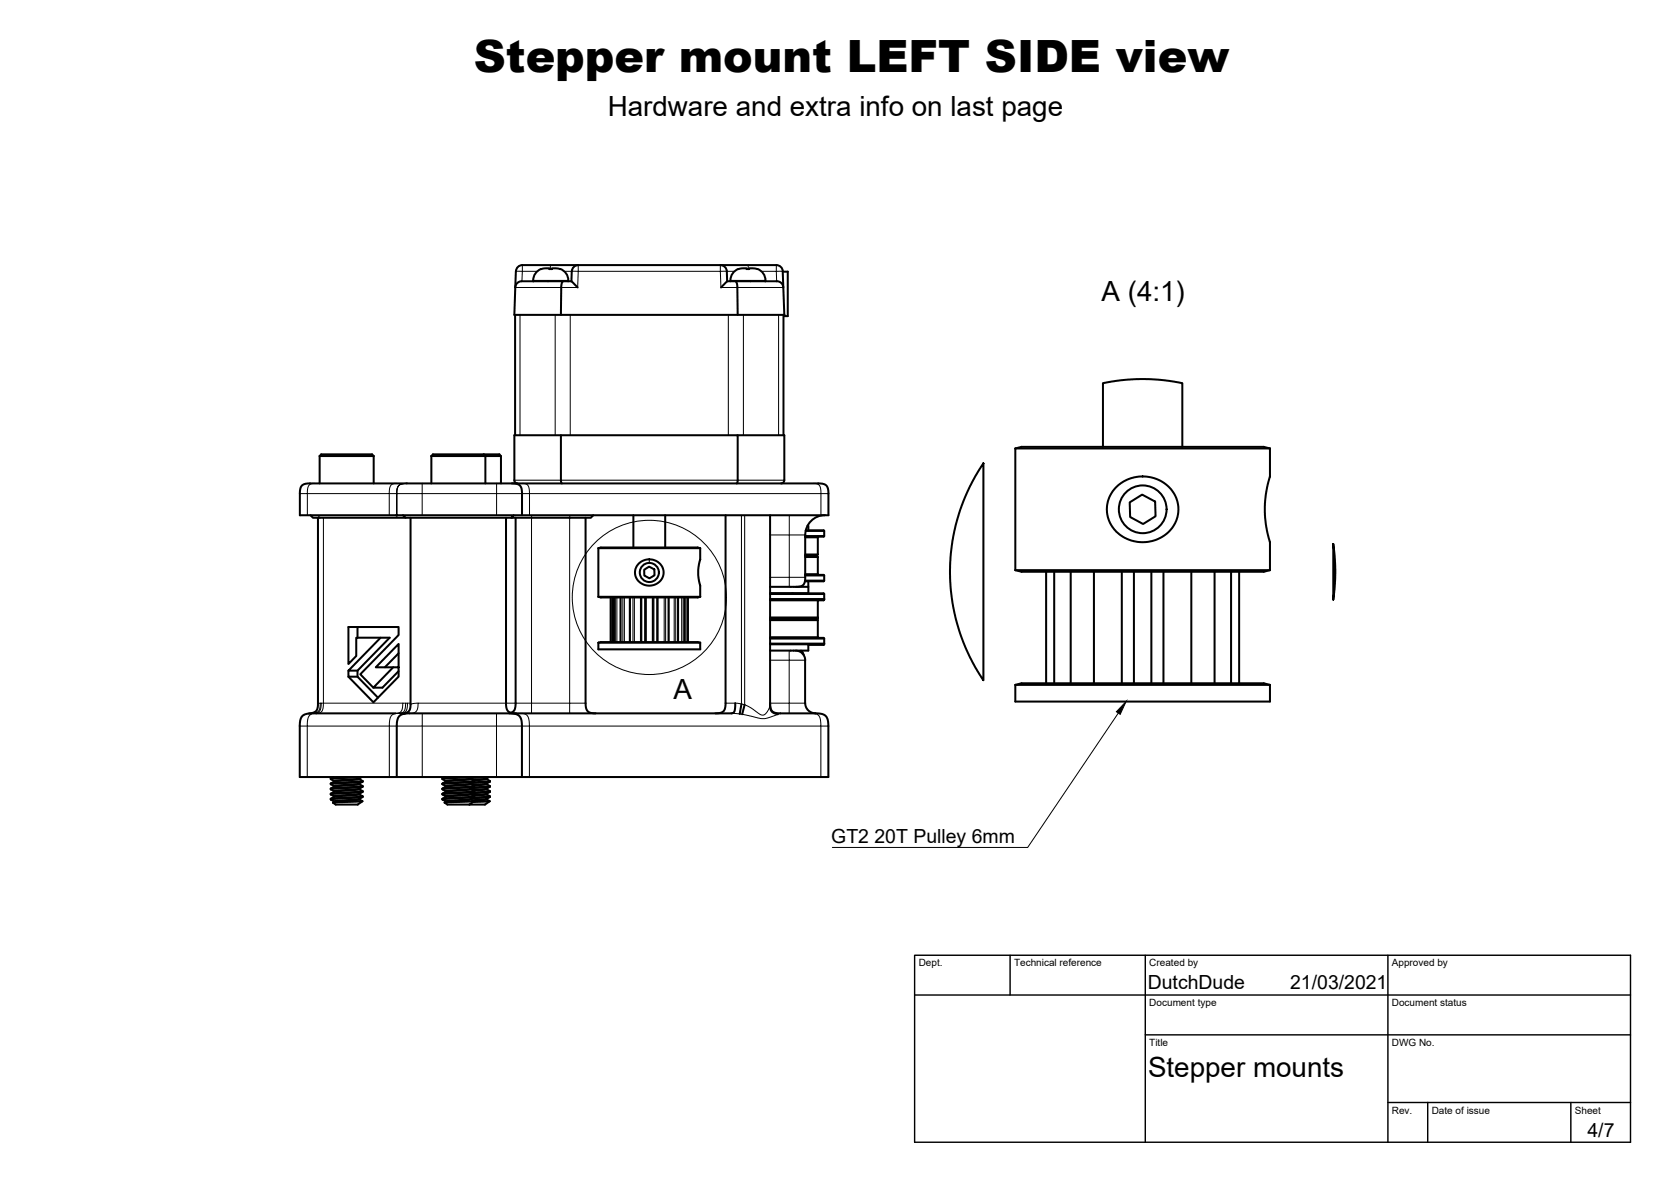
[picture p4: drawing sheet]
<svg xmlns="http://www.w3.org/2000/svg" width="420mm" height="297mm" viewBox="0 0 420 297" stroke-linecap="round" stroke-linejoin="round" font-family="sans-serif">
<!-- layer: Visible -->
<g fill="none" stroke="#000" stroke-width=".51">
<path d="M129.5 79.1v30.3M129.6 72.2l-.3 6.9h67.9M129.7 68.2l-.1 4M131.3 66.6h63.9a1.59 1.59 0 0 1 1.6 1.6l.4 10.9M131.3 66.6a1.62 1.62 0 0 0-1.6 1.6M134.1 70.7h9.6M134.1 70.7l-3.5 .1-.7 .6-.3 .8M136.1 67.6l1.1-.2h.9v.2h.7v-.2l2.1 .2M136.1 67.6a3.1 3.1 0 0 0-2 3.1M140.9 67.6a3 3 0 0 1 2 3.1M141.6 70.7l-.2 .2-.3 1-.1 7.2M143.7 70.7l1.6 1.6"/>
<path d="M145.4 66.6a1.62 1.62 0 0 0-1.6 1.6l-.1 2.5M181.1 66.6a1.62 1.62 0 0 1 1.7 1.6v2.5M182.8 70.7h2.1M182.8 70.7l-1.5 1.6M184.9 70.7h10.6l.7 .2 .4 .4 .4 .9M184.9 70.7l.3 .3 .2 .9 .1 7.2M185.7 67.6l1-.2h1v.2h.7v-.2l2.1 .2M185.7 67.6a3.1 3.1 0 0 0-2 3.1M190.5 67.6a3 3 0 0 1 1.9 3.1M196.8 68.3h1.3v11.1h-.9v-.3M197 79.1v30.3M80.4 114.6l.4-.4h12.8l.4 .4"/>
<path d="M80.4 114.6h13.6M80.4 114.6v6.9M94 114.6v6.9M108.5 114.6h13.5M108.5 114.6v6.9M121.6 114.2h-12.7l-.4 .4M121.6 114.2h4l.4 .4v6.9M121.6 114.2l.4 .4M122 114.6h4M122 114.6v6.9M141 109.4v11.3l.3 .8M185.5 109.4h11.7v11.3l-.3 .6-.5 .2"/>
<path d="M247.2 116.4l.1 54.5-3.4-5.6-1.6-3.7-1.2-3.5a48.6 48.6 0 0 1 6.1-41.7zM255.3 112.7h64M255.3 112.7l1.6-.4h60.9l1.5 .4M255.3 112.7v30.6M277.3 112.3v-16l4.2-.7 5.1-.3 5.4 .2 5.3 .8v16M319.3 112.7v7l-.9 3.9-.4 3.6 .3 4.7 1 4.4v7M78.1 129.5l.6 .6h23.3M79.9 130.1v47.2l-.1 .9-.4 .6-.9 .4-.8 .1M101.3 129.5l.7 .6h26.5M102.3 121.5h-24.7l-1 .1-.7 .5-.4 .9-.1 6.5h132.9l-.1-6.6-.5-1-1.3-.4h-104.1M103.2 130.1v47.3l-.4 1.3-1.5 .7M127.2 130.1v47l.2 1 .4 .7 .7 .3 1.3 .2"/>
<path d="M128.7 121.5l1.7 .3 .7 .9 .2 6.8M129.2 129.5l-.7 .6h20l.7-.6M129.6 130.1v47l-.3 1.4-.9 .6M130.1 121.5l-.5-.2-.3-.5v-11.4h56.2v11.4l-.3 .7M147.2 130.1l.1 47.2 .2 1 .4 .6 .8 .3 1.1 .1M150.5 137.8h25.6M150.5 137.8l.6-.2h24.3l.7 .2M150.5 137.8v12.2M159.3 129.5v8.1M167.3 129.5v8.1M176.1 137.8v2.8l-.5 2.6v1.9l.5 2.1v2.8M182.4 129.5v47.5l-.1 1.1-.5 .7-.6 .3-1.3 .2"/>
<path d="M193.6 129.5v47.9l.2 .9 .4 .6 1.4 .6M202.5 140h3.1M202.5 139.7h2.8M202.5 135h3.1M202.5 139.3h3.1M202.5 134.7h4.7M202.5 134.4l-.2 11.9a1.93 1.93 0 0 1-2.2 1.2M202.6 133.4h4.6M202.6 133.3h4.5l.1 .1v1.3l-.1 .2h-4.6M203.1 132.1h.2v1.2M205.3 139.7l.3 .3M205.6 140v4.3l.2 .2"/>
<path d="M205.6 139.3l-.3 .4M205.8 134.9l-.2 .1v4.3M207.4 129.5a5 5 0 0 0-4.9 4.9M280.5 122.6l1.8-1.5 2.4-1 2.6-.4 2.2 .3 2.3 .8 2 1.5 1.4 1.8 .9 2.3a8.6 8.6 0 0 1-10.6 9.7l-2.6-.9-2.1-1.5-1.6-2.2-.7-1.9a7.7 7.7 0 0 1 2-7zM284.1 126.2l3.1-1.9 3.2 1.8 .2 3.6-3.2 2-3.2-1.8zM335.2 136.7l.5 6.2-.1 4.7-.4 3.1zM89.9 157.6v2.7M150.5 150h25.6M150.5 150l.6 .1h24.3l.7-.1M153.5 150.1v11.3M154.4 150.1v11.3M156 150.1v11.3"/>
<path d="M158.4 150.1v11.3M160.6 141.7l1-.8 1.3-.3 1.4 .1 1.1 .5 .9 1 .5 1.1v1.1l-.6 1.4-1.3 1-1.2 .4-1.7-.2-1-.5-.9-1-.4-1.2 .1-1.4zM161.2 150.1v11.3M162 143.2l1.2-.8 1.3 .7 .1 1.5-1.3 .7-1.3-.7zM162.4 150.1v11.3M164.1 150.1v11.3M165.4 150.1v11.3M168.1 150.1v11.3M170.5 150.1v11.3M172.1 150.1v11.3M173 150.1v11.3M193.6 147.5h9.7v1.6h-9.7h13.5l.1 .2v1.2l-.1 .2"/>
<path d="M193.6 150.5h13.6l-.1 .4h-13.5M193.6 155.8h12M193.6 155.5h11.7M193.6 150.7h13.5M193.6 155.2h12M193.6 149.3h13.6M199.2 149.1h.1M202.4 145.9h4.8M202.5 144.3h3.1M202.5 144.5h4.6l.1 .1v1.3l-.1 .2h-4.7M202.5 144.6h4.7M203.2 146.1v1.4"/>
<path d="M203.2 149.1h.1M205.3 155.5l.3 .3M205.5 155.3h.1M205.6 155.8v4.4l.2 .1M205.6 155.2v.1M205.6 155.3l-.2 .3M205.6 155.2l-.3 .3M205.8 150.7l-.2 .2v4.3M205.8 150.9l-.2 .1M207.1 150.7h.1M255.3 143.3h64M255.3 143.3l1.6 .4h60.9l1.5-.4"/>
<path d="M263 143.7v28M265.1 143.7v28M269.2 143.7v28M275.1 143.7v28M282.1 143.7v28M285.1 143.7v28M289.5 143.7v28M292.5 143.7v28M299.6 143.7v28M305.4 143.7v28M309.5 143.7v28M311.6 143.7v28"/>
<path d="M78.6 179.3h20.8M87.6 168.5v1.6h2.3M93.9 172.8l-3.3-3.4 9.6-9.8v-2h-12.6v9.3l2-2v-4.6h8.4l-8.1 8.2v1.6l5.1 5.2M95.7 160.3l-8.1 8.2h2.3M98.9 167.7l-5 5.1h2.3l4-4.1M100.2 167.7h-5.7l5.7-5.9v8.2l-6.3 6.5-6.3-6.4M100.2 164.2l-3.4 3.5M100.6 179.3h1.3M128 179.3l2.1 .3 .7 .6 .3 .9 .1 14.2M150.5 161.5l.6-.1h24.3l.7 .1M150.5 161.5h25.6M150.5 161.5v1.7h25.6v-1.7"/>
<path d="M184.9 176.7l-.2 2-.3 .4-.4 .2-82.5 .1-.6 .2-.6 .5-.5 1.4v13.8M186.4 176.9l-.4 2.5M187.2 177.1l-.6 2.4M193.6 161.7h13.6l-.1 .4h-3.9M193.6 160.2h12M193.6 160.3h13.5l.1 .2v1.2l-.1 .2M193.6 160.5h13.6M193.6 161.9h13.5M193.6 176.7l.3 1.7 .5 .5 .6 .3 10.8 .1 1.4 .3 .6 .6 .4 .8 .1 1.1v13.2h-132.9l.1-14.2 .3-.9 .5-.5 1-.3 1-.1M200.1 163.5a2.4 2.4 0 0 1 2.4 2.4M201.4 163.5l.4 .5 .3 .6M202.4 165.9v10.8"/>
<path d="M202.5 176.7a2.55 2.55 0 0 0 2.5 2.5M203.2 161.9v1.6h-9.6M207.1 161.9h.1M255.3 172.1l1.6-.4h60.9l1.5 .4M255.3 172.1h64M255.3 172.1v4.2h64v-4.2M83.2 195.6v.2M83.2 198.2v.2M83.2 199.5v.1M83.2 199.7l.8 .4M83.2 198.4l.8 .4M83.2 197.1l.8 .5"/>
<path d="M83.2 195.8l.8 .5M83.8 195.3l-.6 .3M84 197.6v.1M84 198.8v.2M84 199l-.8 .5M84 197.7l-.8 .5M84 196.4l-.8 .5M87.9 195.3l-4.7 .3M90.3 199.5l-6.3 .6M90.3 198.2l-6.3 .6M90.3 196.9l-6.3 .7M90.3 195.7l-5.7 .4-.6 .1v.2"/>
<path d="M90.3 199.6l-6.3 .6M90.3 198.2v.2l-.6 .1-5.7 .5M90.3 197.1l-6.3 .6M90.3 195.6v.2l-.7 .1-5.6 .5M90.3 199.6l.9 .5-7.4 .5-.6 .1v.2M90.3 197.1l.9 .5-8 .6M90.3 196.9v.2M90.3 199.5v.1M90.3 198.3l.9 .5M90.3 195.8l.9 .5M90.5 195.3l-7.3 .5M91 195.3l-.7 .4"/>
<path d="M91.2 198.8l-8 .7M91.2 196.3l-7.5 .5-.5 .1v.2M91.2 199l-8 .7M91.2 197.7l-8 .7M91.2 196.4l-8 .7M91.2 196.3v.1M91.2 197.6v.1M91.2 198.8v.2M91.2 199l-.9 .5M91.2 197.7l-.9 .5M91.2 196.5l-.9 .4M111.3 195.6v.2"/>
<path d="M111.3 198.2v.2M111.3 199.5v.1M111.3 199.7l.8 .4M111.3 198.4l.8 .4M111.3 197.1l.8 .5M111.3 195.8l.8 .5M111.9 195.3l-.6 .3M112.1 197.6v.1M112.1 198.8v.2M112.1 199l-.8 .5M112.1 197.7l-.8 .5M112.1 196.4l-.8 .5"/>
<path d="M116 195.3l-4.7 .3M118.4 199.5l-6.3 .6M118.4 198.2l-6.3 .6M118.4 196.9l-6.3 .7M118.4 195.7l-5.7 .4-.6 .1v.2M118.4 199.6l-6.3 .6M118.4 198.2l-.1 .2-.5 .1-5.7 .5M118.4 197.1l-6.3 .6M118.4 195.6v.2l-.6 .1-5.7 .5M118.4 199.6l.9 .5-7.4 .5-.6 .1v.2M118.4 197.1l.9 .5-8 .6M118.4 196.9v.2"/>
<path d="M118.4 199.5v.1M118.4 198.3l.8 .5M118.4 195.8l.8 .5M118.6 195.3l-7.3 .5M119.1 195.3l-.7 .4M119.2 198.8l-7.9 .7M119.2 196.3l-7.4 .5-.5 .1v.2M119.2 199l-.8 .5M119.2 197.7l-.8 .5M119.2 196.5l-.8 .4M119.3 199l-8 .7M119.3 197.7l-8 .7"/>
<path d="M119.3 196.4l-8 .7M119.3 196.3v.1M119.3 197.6v.1M119.3 198.8v.2M120 195.3h-1M122.3 199.5l-3.5 .3M122.3 198.2l-3.5 .3M122.3 196.9l-3.5 .4M122.3 195.7l-3.5 .3M122.3 199.6l-3.3 .4M122.3 198.2v.2l-.4 .1-2.9 .2M122.3 197.1l-3.3 .3"/>
<path d="M122.3 195.6v.2l-.3 .1-3 .2M122.3 199.6l.9 .5-4.2 .3M122.3 197.1l.9 .5-4.2 .3M122.3 196.9v.2M122.3 199.5v.1M122.3 198.3l.9 .5M122.3 195.8l.9 .5M122.5 195.3l-3.8 .2M123 195.3l-.7 .4M123.2 198.8l-4.2 .4M123.2 196.3l-4.2 .3M123.2 199l-4.5 .3"/>
<path d="M123.2 197.7l-4.5 .4M123.2 196.4l-4.5 .4M123.2 196.3v.1M123.2 197.6v.1M123.2 198.8v.2M123.2 199l-.9 .5M123.2 197.7l-.9 .5M123.2 196.5l-.9 .4M83.2 200.9l.8 .5M84 200.1v.2M84 201.4v.1M84 200.2l-.8 .5"/>
<path d="M84 201.5l-.3 .2M90.3 200.8l-6.3 .6M90.3 200.9l-6.3 .6M90.3 200.8v.1M90.3 200.9l.8 .4M91.1 201.4l-1.2 .8h-5.5l-.7-.5M91.1 201.3l-7.4 .4M91.2 200.3l-8 .6M91.2 200.1v.2M91.2 200.3l-.9 .5M111.3 200.9l.8 .5M111.8 201.7l.7 .5h5.5"/>
<path d="M112.1 200.1v.2M112.1 201.4v.1M112.1 200.2l-.8 .5M112.1 201.5l-.3 .2M118.4 200.8l-6.3 .6M118.4 200.9l-6.3 .6M118.4 200.8v.1M118.4 200.9l.8 .4M119.2 201.3l-7.4 .4M119.2 201.4l-1.2 .8M119.2 200.3l-.8 .5M119.3 200.3l-8 .6"/>
<path d="M119.3 200.1v.2M122.3 200.8l-3.5 .3M122.3 200.9l-3.3 .3M122.3 200.8v.1M122.3 200.9l.8 .4M123.1 201.4l-1.2 .8h-3.9M123.1 201.3l-4.2 .2M123.2 200.3l-4.5 .3M123.2 200.1v.2M123.2 200.3l-.9 .5"/>
<circle cx="287.3" cy="128" r="6"/>
<circle cx="163.3" cy="143.9" r="2.4"/>
</g>
<!-- layer: Visible Narrow -->
<g fill="none" stroke="#000" stroke-width=".25">
<path d="M129.7 68.2h1.6M130.7 79.1v30.3M131.3 66.6v1.6M134.1 70.5h8.8M135.1 68.2h-3.8l-.1 2.5M138.4 66.6v1M139.6 79.1v30.3M143.4 79.1v30.3M145.4 68.2l-.2 4h-15.6M145.4 68.2h35.7l.2 4h15.7M145.4 66.6v1.6M145.4 68.2h-3.6"/>
<path d="M181.1 66.6v1.6M181.1 68.2h3.6M183.1 79.1v30.3M183.7 70.5h8.7M186.9 79.1v30.3M188.1 66.6v1M191.4 68.2h3.8l.1 2.5M195.2 66.6v1.6h1.6M195.8 79.1v30.3M79.1 121.5l-.8 .1-.6 .3-.3 .7-.1 .9a.45 .45 0 0 1-.2 .6 .45 .45 0 0 1-.5-.1h-1.2M80 129.5l.4 .6M81.3 130.1v46.6h-.5l-.2 1.4-.4 .8-.6 .3-1.3 .1 1.2-.2 .6-.4 .3-.7 .1-1.3h.3"/>
<path d="M99.7 121.5l-1 .1-.5 .5-.3 .8v1.1h-20.6v5.5M99.7 124v5.5M99.8 124v5.5v-5.5M100.2 122.1l.7-.5 1.4-.1-1.1 .1-.8 .3-.5 .8-.2 1.3 .2-1.3zM102.3 121.5l-1.1 .1-.8 .3-.5 .6-.1 1.1a.47 .47 0 0 1-.3 .5 .47 .47 0 0 1-.5-.1h-1.1v5.5M106.2 121.5v2a.4 .4 0 0 1-.1 .5 .4 .4 0 0 1-.6 0h-5.7M124.9 121.5v2.5h-18.7v5.5M129.3 120.7h67.9M131.3 121.5l.8 .1 .6 .3 .3 .6 .1 1a.44 .44 0 0 1-.1 .6 .44 .44 0 0 1-.6-.1h-7.5v5.5M133.7 129.5l-.1 47.2h-27.8a.43 .43 0 0 0-.5 0 .43 .43 0 0 0-.2 .4l-.1 1-.4 .7-.5 .3-1.1 .2M143.3 129.5l-.1 47.2h-9.6v2.6M186.4 129.5v47.4"/>
<path d="M187.2 129.5v47.6M193.6 134.4h4.9v10.7h-4.9M198.5 129.5v4.9h4M204.6 121.5l1 .1 .5 .4 .2 .7 .1 1.3h-73.3v5.5M208.3 124h-1.9v5.5M153.5 150.1v11.3M153.7 150.1v11.3M154 150.1v11.3M154.4 150.1v11.3M154.7 150.1v11.3M155.1 150.1v11.3M156.1 150.1v11.3"/>
<path d="M156.6 150.1v11.3M157 150.1v11.3M158.5 150.1v11.3M159.2 150.1v11.3M159.5 150.1v11.3M161.4 150.1v11.3M162.1 150.1v11.3M163.3 140.6v.9M164.4 150.1v11.3M165.1 150.1v11.3M167 150.1v11.3M167.4 150.1v11.3"/>
<path d="M168 150.1v11.3M169.5 150.1v11.3M169.9 150.1v11.3M170.4 150.1v11.3M171.4 150.1v11.3M171.8 150.1v11.3M172.1 150.1v11.3M172.5 150.1v11.3M172.8 150.1v11.3M173 150.1v11.3M202.5 145.1h-3.3a.53 .53 0 0 0-.7 .1 .53 .53 0 0 0 0 .7v1.6M79.5 179.3l-1.1 .1-.7 .6-.3 .8-.1 1.7h20.6v12.8"/>
<path d="M80.5 176.7l-.6 .1M101.3 176.7h-20l-.1 1.3-.3 .7-.5 .4-.9 .2M102 176.7h-.7l-.2 1.5-.4 .8-1.3 .3h.7l-1.2 .2-.6 .5-.4 1.8a.4 .4 0 0 0 0 .5 .4 .4 0 0 0 .4 .2h7.1a.49 .49 0 0 0 .6 0 .49 .49 0 0 0 .2-.5v-2.7M102.4 176.7h-.4l-.1 1.4-.3 .7-.7 .4-.8 .1 1-.1 .8-.2 .4-.8 .1-1.5h.8M105.1 176.7l-1.9 .3M124.8 179.3v3.2h-18.6v12.8M130.9 179.3l1 .1 .6 .4 .4 .8 .2 1.2a.39 .39 0 0 1 0 .5 .39 .39 0 0 1-.4 .2h-7.9v12.8M147.2 176.7h-3.5a.43 .43 0 0 0-.5 .1 .43 .43 0 0 0 0 .6v1.9M182.4 176.7h2.8l1.2 .2M183.9 179.3l2.7 .2 4.9 1.1 1.5-.1 3.2-1.2M186.4 176.9l.8 .2M187.2 177.1l1.5 .7 2.4 1.7 .5 .2 .6-.1 .6-.6 .6-1.1 .2-.8"/>
<path d="M193.6 165.9h4.8v10.8h4M193.6 176.7h4.8v2.6M198.4 163.5v2.4h4M204.1 179.3l1.2 .1 .7 .6 .3 .8 .1 1.7h-73.3v12.8M75.4 182.5h1.9v12.8M208.3 182.5h-1.9v12.8"/>
</g>
<!-- layer: Visible -->
<circle cx="99.8" cy="129.5" r=".24" fill="#000" stroke="#000" stroke-width=".25"/>
<!-- layer: Visible Narrow -->
<circle cx="99.8" cy="124" r=".11" fill="#000" stroke="#000" stroke-width=".25"/>
<!-- layer: TitleBlock -->
<path d="M230 240.1h180v46.9h-180zM230 250h180M254 240.1v9.9M288 240.1v46.9M349 240.1v46.9M288 260.1h122M349 277.1h61M359 277.1v9.9M395 277.1v9.9" fill="none" stroke="#000" stroke-width=".36"/>
<!-- layer: Annotations -->
<path d="M283.1 176.3l-1.4 3.2-1-.6z" fill="#000" stroke="#000" stroke-width=".25"/>
<g fill="none" stroke="#000" stroke-width=".25">
<path d="M281.2 179.2l-22.8 33.8h-49.1"/>
<circle cx="163.3" cy="150.1" r="19.4"/>
</g>
<text font-size="11.2" x="119.1" y="18.2">Stepper mount LEFT SIDE view</text>
<g font-size="7">
<text x="152.8" y="29.1">Hardware and extra info on last page</text>
<text x="276.9" y="75.6">A (4:1)</text>
<text x="169.3" y="175.6">A</text>
<text x="288.7" y="270.6">Stepper mounts</text>
</g>
<g font-size="4.9">
<text x="209" y="211.9">GT2 20T Pulley 6mm</text>
<text x="288.6" y="248.5">DutchDude</text>
<text x="324.4" y="248.6">21/03/2021</text>
<text x="399.2" y="285.8">4/7</text>
</g>
<g font-size="2.5">
<text x="231" y="242.9">Dept.</text>
<text x="255" y="242.9">Technical reference</text>
<text x="289" y="242.9">Created by</text>
<text x="350" y="242.9">Approved by</text>
<text x="289" y="252.8">Document type</text>
<text x="350" y="252.8">Document status</text>
<text x="289" y="262.9">Title</text>
<text x="350" y="262.9">DWG No.</text>
<text x="350" y="279.9">Rev.</text>
<text x="360" y="279.9">Date of issue</text>
<text x="396" y="279.9">Sheet</text>
</g>
</svg>
